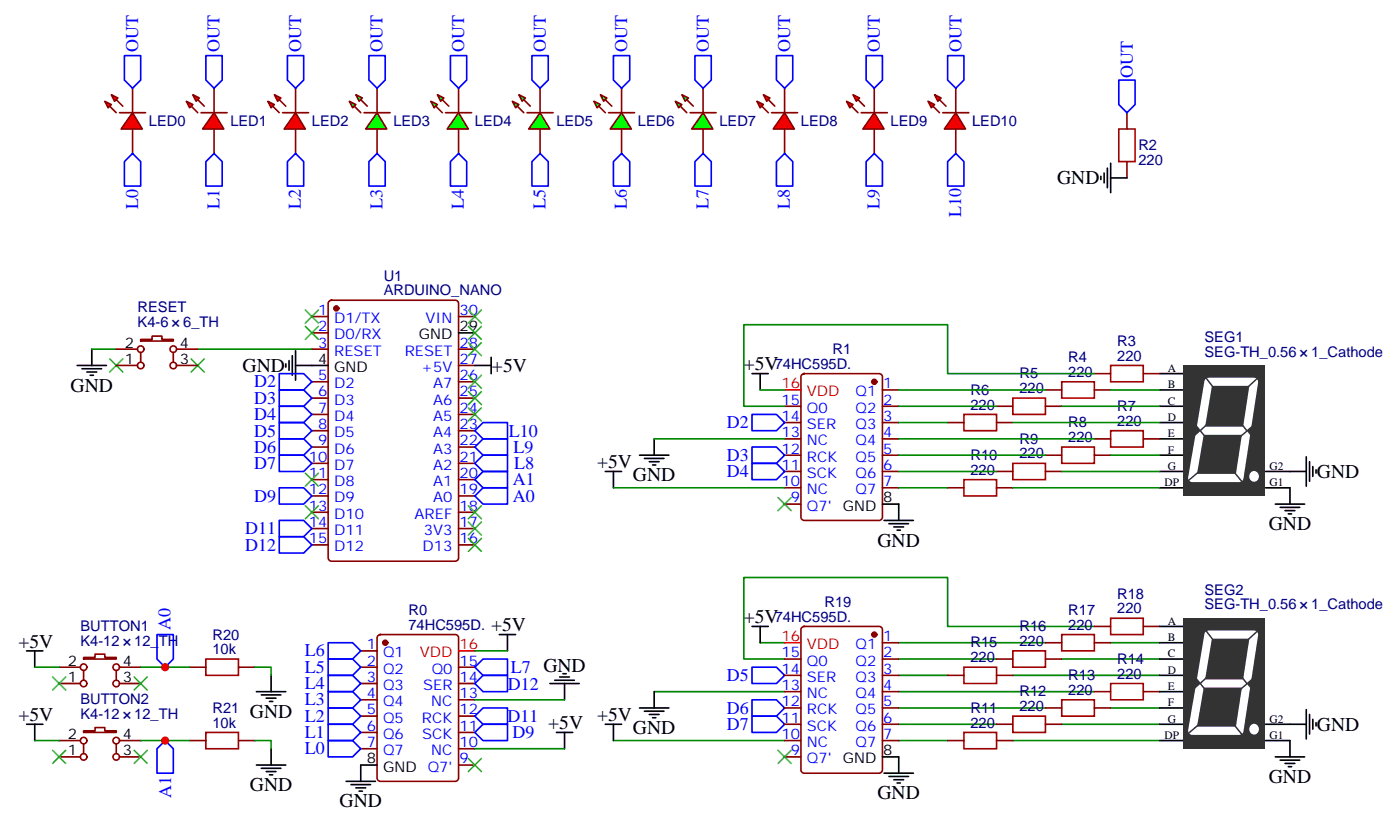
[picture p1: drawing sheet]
<svg xmlns="http://www.w3.org/2000/svg" width="303mm" height="179mm" viewBox="0 0 303 179" stroke-linecap="round" stroke-linejoin="round" font-family="sans-serif">
<g fill="none" stroke="#870000" stroke-width=".35">
<path d="M67.5 68.5h3.5M67.5 72h3.5M67.5 75.5h3.5M71.2 65.2l.5-.3h26.8a.71 .71 0 0 1 .7 .8v55a.76 .76 0 0 1-.7 .7h-26.8a.76 .76 0 0 1-.7-.7v-55zM99.2 68.5h3.6M99.2 75.5h3.6M99.2 79.1h3.6M67.5 82.6h3.5M67.5 86.1h3.5M67.5 89.6h3.5M67.5 93.2h3.5M67.5 96.7h3.5"/>
<path d="M99.2 82.6h3.6M99.2 86.1h3.6M99.2 89.6h3.6M99.2 93.2h3.6M99.2 96.7h3.6M67.5 100.2h3.5M67.5 103.8h3.5M67.5 107.3h3.5M67.5 110.8h3.5M67.5 114.3h3.5M67.5 117.9h3.5M99.2 100.2h3.6"/>
<path d="M99.2 103.8h3.6M99.2 107.3h3.6M99.2 110.8h3.6M99.2 114.3h3.6M99.2 117.9h3.6"/>
</g>
<circle cx="72.8" cy="66.7" r=".53" fill="#870000" stroke="#870000" stroke-width=".35"/>
<g fill="none" stroke="#000" stroke-width=".35">
<path d="M61.8 78.7v.7M62.5 78v2.1M63.3 76.9v4.3M64 79.1h7M64 75.9v6.3M99.2 72h3.6M102.8 79.1h3.5M106.3 77.3v3.5M250.9 80.8h5.3M250.9 84.3h5.3M250.9 87.9h5.3M250.9 91.4h5.3"/>
<path d="M250.9 94.9h5.3M250.9 98.5h5.3M250.9 102h5.3M250.9 105.5h5.3M273.9 102h5.3M273.9 105.5h5.3"/>
</g>
<path d="M256 79.1h17.7v28.2h-17.7z" fill="#333"/>
<path d="M259.8 93.2l-1.8 10.2h10.2l3.2-20.8h-9.9l-1.7 10.6h9.8" fill="none" stroke="#fff" stroke-width="1.8"/>
<path d="M260.8 81.5l9.1 11.7-13.3 11.3M272.5 81.5l-12.8 11.6 9.6 11.7" fill="none" stroke="#333" stroke-width=".32"/>
<path d="M258.7 91.7l1.2 1.4-1.7 1.5zM269.7 93.1l1.1 1.4 .4-2.7z" fill="#333"/>
<path d="M270.8 102.1a1.1 1.1 0 0 1 1.6 .9 1.1 1.1 0 0 1-1.6 1 1.24 1.24 0 0 1 0-1.9z" fill="#fff"/>
<g fill="none" stroke="#008700" stroke-width=".35">
<path d="M42.8 75.5h24.7M141.6 94.9h28.2M164.5 84.3h5.3M194.5 98.5h31.7M194.5 84.3h31.7M194.5 87.9h21.2M194.5 91.4h10.6M194.5 94.9h42.3M219.2 91.4h31.7M229.8 87.9h21.1M236.8 80.8h-31.7v-10.6h-44.1v17.7h8.8M240.3 98.5h10.6"/>
<path d="M240.3 84.3h10.6M132.8 105.5h37M194.5 102h21.2M194.5 105.5h10.6M219.2 105.5h31.7M229.8 102h21.1"/>
</g>
<g fill="none" stroke="#000" stroke-width=".35">
<path d="M16.7 79.1h6.3M17.7 79.8h4.3M19.9 75.5v3.6M18.8 80.5h2.1M19.5 81.2h.7M138.4 98.5h6.3M139.5 99.2h4.2M140.5 99.9h2.1M141.6 94.9v3.6M162.7 80.8h3.6M164.5 80.8v3.5M282.7 98.8v6.4"/>
<path d="M283.4 99.9v4.2M131 102h3.5M132.8 102v3.5M141.2 100.6h.7M191 109h3.5v3.6M191.3 112.6h6.4M192.4 113.3h4.2M193.4 114h2.1M194.1 114.7h.7M276 109h6.3M277 109.7h4.3M278.1 110.5h2.1"/>
<path d="M278.8 111.2h.7M279.2 105.5v3.5M279.2 102h3.5M284.1 100.9v2.1M284.8 101.6v.7M78.1 165.5h3.5"/>
</g>
<g fill="none" stroke="#870000" stroke-width=".35">
<path d="M169.8 87.9h3.5M169.8 91.4h3.5M169.8 94.9h3.5M169.8 98.5h3.5M173.6 81l.4-.2h16.3a.71 .71 0 0 1 .7 .7v30.4a.76 .76 0 0 1-.7 .7h-16.3a.76 .76 0 0 1-.7-.7v-30.4zM191 84.3h3.5M191 87.9h3.5M191 91.4h3.5M191 94.9h3.5M191 98.5h3.5M205.1 91.4h3.5M215.7 87.9h3.5"/>
<path d="M215.7 91.4h3.5M226.2 84.3h3.6M226.2 87.9h3.6M226.2 98.5h3.6M236.8 84.3h3.5M236.8 94.9h3.5M236.8 98.5h3.5M236.8 80.8h3.5M247.4 94.9h3.5M247.4 80.8h3.5M169.8 102h3.5M169.8 105.5h3.5"/>
<path d="M169.8 109h3.5M191 102h3.5M191 105.5h3.5M205.1 105.5h3.5M215.7 102h3.5M215.7 105.5h3.5M226.2 102h3.6M81.8 137.5l.5-.2h16.2a.71 .71 0 0 1 .7 .7v30.3a.76 .76 0 0 1-.7 .7h-16.2a.76 .76 0 0 1-.7-.7v-30.3zM78.1 140.8h3.5M78.1 144.3h3.5M78.1 147.8h3.5M78.1 151.4h3.5"/>
<path d="M78.1 154.9h3.5M78.1 158.4h3.5M99.2 144.3h3.6M99.2 147.8h3.6M99.2 151.4h3.6M99.2 154.9h3.6M99.2 158.4h3.6M78.1 162h3.5M99.2 162h3.6M99.2 165.5h3.6"/>
</g>
<g fill="#870000" stroke="#870000" stroke-width=".35">
<circle cx="189.2" cy="82.6" r=".53"/>
<circle cx="83.4" cy="139" r=".53"/>
</g>
<path d="M169.8 84.3h3.5M99.2 140.8h3.6" fill="none" stroke="#f00" stroke-width=".35"/>
<path d="M240.3 79.1h7.1v3.5h-7.1zM208.6 89.6h7.1v3.6h-7.1zM219.2 86.1h7v3.5h-7zM229.8 82.6h7v3.5h-7zM229.8 96.7h7v3.5h-7zM240.3 93.2h7.1v3.5h-7.1zM208.6 103.8h7.1v3.5h-7.1zM219.2 100.2h7v3.6h-7z" fill="none" stroke="#a10000" stroke-width=".35"/>
<path d="M60.4 80.8h5.3l1.8 1.8-1.8 1.7h-5.3zM60.4 84.3h5.3l1.8 1.8-1.8 1.8h-5.3zM60.4 87.9h5.3l1.8 1.7-1.8 1.8h-5.3zM162.7 89.6h5.3l1.8 1.8-1.8 1.8h-5.3zM162.7 96.7h5.3l1.8 1.8-1.8 1.7h-5.3zM162.7 100.2h5.3l1.8 1.8-1.8 1.8h-5.3z" fill="none" stroke="#00f" stroke-width=".35"/>
<g fill="#f00" stroke="#870000" stroke-width=".35">
<path d="M28.7 24.4l2.1 3.5h-4.6z"/>
<path d="M25.9 24.4h5.6z"/>
</g>
<g fill="#870000" stroke="#870000" stroke-width=".35">
<path d="M23.7 23l1.5 1.4z"/>
<path d="M25.2 21.6l1.4 1.4z"/>
</g>
<g fill="#f00" stroke="#870000" stroke-width=".35">
<path d="M22.7 21.9l1.4 .7-.7 .7z"/>
<path d="M24.1 20.5l1.4 .7-.7 .7z"/>
</g>
<path d="M28.7 19.1v5.3M28.7 27.9v5.3" fill="none" stroke="#870000" stroke-width=".35"/>
<g fill="#f00" stroke="#870000" stroke-width=".35">
<path d="M46.3 24.4l2.1 3.5h-4.5z"/>
<path d="M43.5 24.4h5.6z"/>
</g>
<g fill="#870000" stroke="#870000" stroke-width=".35">
<path d="M41.4 23l1.4 1.4z"/>
<path d="M42.8 21.6l1.4 1.4z"/>
</g>
<g fill="#f00" stroke="#870000" stroke-width=".35">
<path d="M40.3 21.9l1.4 .7-.7 .7z"/>
<path d="M41.7 20.5l1.4 .7-.7 .7z"/>
</g>
<path d="M46.3 19.1v5.3M46.3 27.9v5.3" fill="none" stroke="#870000" stroke-width=".35"/>
<g fill="#f00" stroke="#870000" stroke-width=".35">
<path d="M64 24.4l2.1 3.5h-4.6z"/>
<path d="M61.1 24.4h5.7z"/>
</g>
<g fill="#870000" stroke="#870000" stroke-width=".35">
<path d="M59 23l1.4 1.4z"/>
<path d="M60.4 21.6l1.4 1.4z"/>
</g>
<g fill="#f00" stroke="#870000" stroke-width=".35">
<path d="M58 21.9l1.4 .7-.7 .7z"/>
<path d="M59.4 20.5l1.4 .7-.7 .7z"/>
</g>
<path d="M64 19.1v5.3M81.6 19.1v5.3M64 27.9v5.3M81.6 27.9v5.3" fill="none" stroke="#870000" stroke-width=".35"/>
<g fill="#0f0" stroke="#870000" stroke-width=".35">
<path d="M77 20.5l1.4 .7-.7 .7z"/>
<path d="M75.6 21.9l1.4 .7-.7 .7z"/>
</g>
<g fill="#870000" stroke="#870000" stroke-width=".35">
<path d="M78.1 21.6l1.4 1.4z"/>
<path d="M76.7 23l1.4 1.4z"/>
</g>
<path d="M78.8 24.4h5.6z" fill="#f00" stroke="#870000" stroke-width=".35"/>
<path d="M81.6 24.4l2.1 3.5h-4.6z" fill="#0f0" stroke="#870000" stroke-width=".35"/>
<path d="M99.2 19.1v5.3M99.2 27.9v5.3" fill="none" stroke="#870000" stroke-width=".35"/>
<g fill="#0f0" stroke="#870000" stroke-width=".35">
<path d="M94.7 20.5l1.4 .7-.7 .7z"/>
<path d="M93.2 21.9l1.5 .7-.8 .7z"/>
</g>
<g fill="#870000" stroke="#870000" stroke-width=".35">
<path d="M95.7 21.6l1.4 1.4z"/>
<path d="M94.3 23l1.4 1.4z"/>
</g>
<path d="M96.4 24.4h5.7z" fill="#f00" stroke="#870000" stroke-width=".35"/>
<path d="M99.2 24.4l2.2 3.5h-4.6z" fill="#0f0" stroke="#870000" stroke-width=".35"/>
<path d="M116.9 19.1v5.3M116.9 27.9v5.3" fill="none" stroke="#870000" stroke-width=".35"/>
<g fill="#0f0" stroke="#870000" stroke-width=".35">
<path d="M112.3 20.5l1.4 .7-.7 .7z"/>
<path d="M110.9 21.9l1.4 .7-.7 .7z"/>
</g>
<g fill="#870000" stroke="#870000" stroke-width=".35">
<path d="M113.3 21.6l1.5 1.4z"/>
<path d="M111.9 23l1.4 1.4z"/>
</g>
<path d="M114.1 24.4h5.6z" fill="#f00" stroke="#870000" stroke-width=".35"/>
<path d="M116.9 24.4l2.1 3.5h-4.6z" fill="#0f0" stroke="#870000" stroke-width=".35"/>
<path d="M134.5 19.1v5.3M134.5 27.9v5.3" fill="none" stroke="#870000" stroke-width=".35"/>
<g fill="#0f0" stroke="#870000" stroke-width=".35">
<path d="M129.9 20.5l1.4 .7-.7 .7z"/>
<path d="M128.5 21.9l1.4 .7-.7 .7z"/>
</g>
<g fill="#870000" stroke="#870000" stroke-width=".35">
<path d="M131 21.6l1.4 1.4z"/>
<path d="M129.6 23l1.4 1.4z"/>
</g>
<path d="M131.7 24.4h5.6z" fill="#f00" stroke="#870000" stroke-width=".35"/>
<path d="M134.5 24.4l2.1 3.5h-4.6z" fill="#0f0" stroke="#870000" stroke-width=".35"/>
<path d="M152.2 19.1v5.3M152.2 27.9v5.3" fill="none" stroke="#870000" stroke-width=".35"/>
<g fill="#0f0" stroke="#870000" stroke-width=".35">
<path d="M147.6 20.5l1.4 .7-.7 .7z"/>
<path d="M146.2 21.9l1.4 .7-.7 .7z"/>
</g>
<g fill="#870000" stroke="#870000" stroke-width=".35">
<path d="M148.6 21.6l1.4 1.4z"/>
<path d="M147.2 23l1.4 1.4z"/>
</g>
<path d="M149.3 24.4h5.7z" fill="#f00" stroke="#870000" stroke-width=".35"/>
<path d="M152.2 24.4l2.1 3.5h-4.6z" fill="#0f0" stroke="#870000" stroke-width=".35"/>
<g fill="#f00" stroke="#870000" stroke-width=".35">
<path d="M169.8 24.4l2.1 3.5h-4.6z"/>
<path d="M167 24.4h5.6z"/>
</g>
<g fill="#870000" stroke="#870000" stroke-width=".35">
<path d="M164.9 23l1.4 1.4z"/>
<path d="M166.3 21.6l1.4 1.4z"/>
</g>
<g fill="#f00" stroke="#870000" stroke-width=".35">
<path d="M163.8 21.9l1.4 .7-.7 .7z"/>
<path d="M165.2 20.5l1.4 .7-.7 .7z"/>
</g>
<path d="M169.8 19.1v5.3M169.8 27.9v5.3" fill="none" stroke="#870000" stroke-width=".35"/>
<g fill="#f00" stroke="#870000" stroke-width=".35">
<path d="M189.2 24.4l2.1 3.5h-4.6z"/>
<path d="M186.4 24.4h5.6z"/>
</g>
<g fill="#870000" stroke="#870000" stroke-width=".35">
<path d="M184.3 23l1.4 1.4z"/>
<path d="M185.7 21.6l1.4 1.4z"/>
</g>
<g fill="#f00" stroke="#870000" stroke-width=".35">
<path d="M183.2 21.9l1.4 .7-.7 .7z"/>
<path d="M184.6 20.5l1.4 .7-.7 .7z"/>
</g>
<path d="M189.2 19.1v5.3M189.2 27.9v5.3" fill="none" stroke="#870000" stroke-width=".35"/>
<g fill="#f00" stroke="#870000" stroke-width=".35">
<path d="M206.8 24.4l2.2 3.5h-4.6z"/>
<path d="M204 24.4h5.7z"/>
</g>
<g fill="#870000" stroke="#870000" stroke-width=".35">
<path d="M201.9 23l1.4 1.4z"/>
<path d="M203.3 21.6l1.4 1.4z"/>
</g>
<g fill="#f00" stroke="#870000" stroke-width=".35">
<path d="M200.8 21.9l1.4 .7-.7 .7z"/>
<path d="M202.2 20.5l1.5 .7-.7 .7z"/>
</g>
<g fill="none" stroke="#870000" stroke-width=".35">
<path d="M206.8 19.1v5.3M206.8 27.9v5.3M243.9 24.4v3.5M243.9 35v3.5M173.6 135.7l.4-.2h16.3a.71 .71 0 0 1 .7 .7v30.3a.76 .76 0 0 1-.7 .8h-16.3a.76 .76 0 0 1-.7-.8v-30.3zM191 139h3.5M226.2 139h3.6M236.8 139h3.5M236.8 135.5h3.5M247.4 135.5h3.5M169.8 156.7h3.5M169.8 153.1h3.5"/>
<path d="M169.8 149.6h3.5M169.8 146.1h3.5M169.8 142.6h3.5M191 156.7h3.5M191 153.1h3.5M191 149.6h3.5M191 146.1h3.5M191 142.6h3.5M205.1 146.1h3.5M215.7 156.7h3.5M215.7 146.1h3.5M215.7 142.6h3.5"/>
<path d="M226.2 156.7h3.6M226.2 153.1h3.6M226.2 142.6h3.6M236.8 153.1h3.5M236.8 149.6h3.5M247.4 149.6h3.5M169.8 160.2h3.5M169.8 163.7h3.5M191 160.2h3.5M205.1 160.2h3.5M215.7 160.2h3.5"/>
</g>
<path d="M242.1 27.9h3.5v7.1h-3.5zM229.8 137.3h7v3.5h-7zM240.3 133.7h7.1v3.6h-7.1zM208.6 158.4h7.1v3.6h-7.1zM208.6 144.3h7.1v3.5h-7.1zM219.2 154.9h7v3.5h-7zM219.2 140.8h7v3.5h-7zM229.8 151.4h7v3.5h-7zM240.3 147.8h7.1v3.6h-7.1z" fill="none" stroke="#a10000" stroke-width=".35"/>
<g fill="none" stroke="#00f" stroke-width=".35">
<path d="M26.9 12h3.5v5.3l-1.7 1.8-1.8-1.8zM44.6 12h3.5v5.3l-1.8 1.8-1.7-1.8zM62.2 12h3.5v5.3l-1.7 1.8-1.8-1.8zM79.8 12h3.6v5.3l-1.8 1.8-1.8-1.8zM97.5 12h3.5v5.3l-1.8 1.8-1.7-1.8zM115.1 12h3.5v5.3l-1.7 1.8-1.8-1.8zM132.8 12h3.5v5.3l-1.8 1.8-1.7-1.8zM150.4 12h3.5v5.3l-1.7 1.8-1.8-1.8zM168 12h3.6v5.3l-1.8 1.8-1.8-1.8zM187.4 12h3.6v5.3l-1.8 1.8-1.8-1.8zM205.1 12h3.5v5.3l-1.8 1.8-1.7-1.8zM242.1 17.3h3.5v5.3l-1.7 1.8-1.8-1.8z"/>
<path d="M28.7 33.2l1.7 1.8v5.3h-3.5v-5.3zM46.3 33.2l1.8 1.8v5.3h-3.5v-5.3zM64 33.2l1.7 1.8v5.3h-3.5v-5.3zM79.8 35l1.8-1.8 1.8 1.8v5.3h-3.6zM99.2 33.2l1.8 1.8v5.3h-3.5v-5.3zM116.9 33.2l1.7 1.8v5.3h-3.5v-5.3zM134.5 33.2l1.8 1.8v5.3h-3.5v-5.3zM152.2 33.2l1.7 1.8v5.3h-3.5v-5.3zM169.8 33.2l1.8 1.8v5.3h-3.6v-5.3zM189.2 33.2l1.8 1.8v5.3h-3.6v-5.3zM205.1 35l1.7-1.8 1.8 1.8v5.3h-3.5zM104.5 98.5h5.3v3.5h-5.3l-1.7-1.8z"/>
<path d="M104.5 94.9h5.3v3.6h-5.3l-1.7-1.8zM104.5 91.4h5.3v3.5h-5.3l-1.7-1.7zM71 139h5.3l1.8 1.8-1.8 1.8h-5.3zM71 156.7h5.3l1.8 1.7-1.8 1.8h-5.3zM71 153.1h5.3l1.8 1.8-1.8 1.8h-5.3zM71 149.6h5.3l1.8 1.8-1.8 1.7h-5.3zM71 146.1h5.3l1.8 1.7-1.8 1.8h-5.3zM71 142.6h5.3l1.8 1.7-1.8 1.8h-5.3zM104.5 142.6h5.3v3.5h-5.3l-1.7-1.8zM162.7 154.9h5.3l1.8 1.8-1.8 1.7h-5.3zM162.7 151.4h5.3l1.8 1.7-1.8 1.8h-5.3zM162.7 144.3h5.3l1.8 1.8-1.8 1.7h-5.3z"/>
<path d="M71 160.2h5.3l1.8 1.8-1.8 1.7h-5.3z"/>
</g>
<g fill="none" stroke="#000" stroke-width=".35">
<path d="M238.2 38.1v.7M238.9 37.4v2.1M239.6 36.4v4.2M240.3 38.5h3.6M240.3 35.3v6.4M108.1 137.3h3.5M109.8 137.3v3.5M162.7 135.5h3.6M164.5 135.5v3.5M250.9 135.5h5.3M250.9 139h5.3M131 156.7h3.5"/>
<path d="M132.8 156.7v3.5M138.4 153.1h6.3M139.5 153.8h4.2M140.5 154.6h2.1M141.2 155.3h.7M141.6 149.6v3.5M250.9 156.7h5.3M250.9 153.1h5.3M250.9 142.6h5.3M250.9 146.1h5.3M250.9 149.6h5.3M273.9 156.7h8.8"/>
<path d="M282.7 153.5v6.3M283.4 154.6v4.2M284.1 155.6v2.1M284.8 156.3v.7M74.9 169h6.3M76 169.7h4.2M77 170.4h2.1M77.7 171.1h.7M78.1 165.5v3.5M191 163.7h3.5v3.6M191.3 167.3h6.4M192.4 168h4.2"/>
<path d="M193.4 168.7h2.1M194.1 169.4h.7M250.9 160.2h5.3M273.9 160.2h5.3v3.5M276 163.7h6.3M277 164.4h4.3M278.1 165.1h2.1M278.8 165.8h.7"/>
</g>
<g fill="none" stroke="#008700" stroke-width=".35">
<path d="M164.5 139h5.3M194.5 139h31.7M236.8 135.5h-31.7v-10.6h-44.1v17.7h8.8M240.3 139h10.6M102.8 140.8h7M141.6 149.6h28.2M194.5 149.6h42.3M194.5 142.6h21.2M194.5 146.1h10.6M194.5 153.1h31.7M194.5 156.7h21.2M219.2 146.1h31.7"/>
<path d="M229.8 142.6h21.1M229.8 156.7h21.1M240.3 153.1h10.6M132.8 160.2h37M194.5 160.2h10.6M219.2 160.2h31.7"/>
</g>
<circle cx="189.2" cy="137.3" r=".53" fill="#870000" stroke="#870000" stroke-width=".35"/>
<path d="M169.8 139h3.5" fill="none" stroke="#f00" stroke-width=".35"/>
<path d="M256 133.8h17.7v28.2h-17.7z" fill="#333"/>
<path d="M259.8 147.8l-1.8 10.3h10.2l3.2-20.8h-9.9l-1.7 10.5h9.8" fill="none" stroke="#fff" stroke-width="1.8"/>
<path d="M260.8 136.2l9.1 11.7-13.3 11.2M272.5 136.2l-12.8 11.6 9.6 11.7" fill="none" stroke="#333" stroke-width=".32"/>
<path d="M258.7 146.3l1.2 1.5-1.7 1.5zM269.7 147.8l1.1 1.4 .4-2.7z" fill="#333"/>
<path d="M270.8 156.8a1.1 1.1 0 0 1 1.6 .9 1.1 1.1 0 0 1-1.6 1 1.24 1.24 0 0 1 0-1.9z" fill="#fff"/>
<g fill="none" stroke="#00f" stroke-width=".35">
<path d="M60.4 91.4h5.3l1.8 1.8-1.8 1.7h-5.3zM60.4 94.9h5.3l1.8 1.8-1.8 1.8h-5.3zM60.4 98.5h5.3l1.8 1.7-1.8 1.8h-5.3zM60.4 105.5h5.3l1.8 1.8-1.8 1.7h-5.3zM60.4 112.6h5.3l1.8 1.7-1.8 1.8h-5.3zM60.4 116.1h5.3l1.8 1.8-1.8 1.7h-5.3zM104.5 102h5.3v3.5h-5.3l-1.7-1.7zM104.5 105.5h5.3v3.5h-5.3l-1.7-1.7zM34 137.3h3.5v5.3l-1.8 1.7-1.7-1.7zM104.5 156.7h5.3v3.5h-5.3l-1.7-1.8zM104.5 153.1h5.3v3.6h-5.3l-1.7-1.8zM104.5 146.1h5.3v3.5h-5.3l-1.7-1.8z"/>
<path d="M35.7 160.2l1.8 1.8v5.3h-3.5v-5.3z"/>
</g>
<g fill="none" stroke="#000" stroke-width=".35">
<path d="M5.8 140.8h3.5M5.8 156.7h3.5M7.5 140.8v3.5M7.5 156.7v3.5M55.5 149.6h6.3M56.6 150.3h4.2M57.6 151h2.1M58.3 151.7h.7M58.7 146.1v3.5M119 147.8h6.3M120.1 147.1h4.2M120.4 158.4h3.5"/>
<path d="M121.1 146.4h2.1M121.8 145.7h.7M122.2 147.8v3.6M122.2 158.4v3.6M55.5 165.5h6.3M56.6 166.2h4.2M57.6 166.9h2.1M58.3 167.6h.7M58.7 162v3.5"/>
</g>
<path d="M19.9 75.5h5.3M7.5 144.3h5.3M30.4 144.3h10.6M55.1 144.3h3.6v1.8M102.8 151.4h19.4M7.5 160.2h5.3M30.4 160.2h10.6M55.1 160.2h3.6v1.8M102.8 162h19.4" fill="none" stroke="#008700" stroke-width=".35"/>
<g fill="none" stroke="#870000" stroke-width=".35">
<path d="M25.2 79.1h4.5M25.2 75.5h4.5M30.4 73.4h2.5v-.7h2.1v.7h2.5v.4h-7.1zM30.4 76.2v2.2M37.5 76.2v2.2M38.2 79.1h4.6M38.2 75.5h4.6M12.8 147.8h4.6M12.8 144.3h4.6M18.1 142.2h2.5v-.7h2.1v.7h2.5v.4h-7.1zM18.1 158.1h2.5v-.7h2.1v.7h2.5v.3h-7.1zM18.1 145v2.1"/>
<path d="M25.2 145v2.1M25.9 147.8h4.5M25.9 144.3h4.5M41 144.3h3.6M51.6 144.3h3.5M12.8 163.7h4.6M12.8 160.2h4.6M18.1 160.9v2.1M25.2 160.9v2.1M25.9 163.7h4.5M25.9 160.2h4.5M41 160.2h3.6"/>
<path d="M51.6 160.2h3.5"/>
<circle cx="30.4" cy="79.1" r=".71"/>
<circle cx="30.4" cy="75.5" r=".71"/>
<circle cx="37.5" cy="75.5" r=".71"/>
<circle cx="37.5" cy="79.1" r=".71"/>
<circle cx="18.1" cy="147.8" r=".71"/>
<circle cx="18.1" cy="144.3" r=".71"/>
<circle cx="25.2" cy="147.8" r=".71"/>
<circle cx="25.2" cy="144.3" r=".71"/>
<circle cx="18.1" cy="160.2" r=".71"/>
<circle cx="18.1" cy="163.7" r=".71"/>
<circle cx="25.2" cy="160.2" r=".71"/>
<circle cx="25.2" cy="163.7" r=".71"/>
</g>
<path d="M44.6 142.6h7v3.5h-7zM44.6 158.4h7v3.6h-7z" fill="none" stroke="#a10000" stroke-width=".35"/>
<g fill="none" stroke="#3c3" stroke-width=".35">
<path d="M23.7 77.6l2.9 2.9M26.6 77.6l-2.9 2.9M41.4 77.6l2.8 2.9M44.2 77.6l-2.8 2.9M66.1 67.1l2.8 2.8M66.1 70.6l2.8 2.8M68.9 67.1l-2.8 2.8M68.9 70.6l-2.8 2.8M101.4 67.1l2.8 2.8M101.4 74.1l2.8 2.8M101.4 70.6l2.8 2.8M104.2 67.1l-2.8 2.8"/>
<path d="M104.2 74.1l-2.8 2.8M104.2 70.6l-2.8 2.8M101.4 81.2l2.8 2.8M101.4 84.7l2.8 2.8M101.4 88.2l2.8 2.9M104.2 81.2l-2.8 2.8M104.2 84.7l-2.8 2.8M104.2 88.2l-2.8 2.9M66.1 109.4l2.8 2.8M66.1 102.3l2.8 2.9M68.9 102.3l-2.8 2.9M68.9 109.4l-2.8 2.8"/>
<path d="M101.4 109.4l2.8 2.8M101.4 112.9l2.8 2.8M101.4 116.5l2.8 2.8M104.2 109.4l-2.8 2.8M104.2 112.9l-2.8 2.8M104.2 116.5l-2.8 2.8M168.4 107.6l2.8 2.9M171.2 107.6l-2.8 2.9M11.4 146.4l2.8 2.9M14.2 146.4l-2.8 2.9M29 146.4l2.9 2.9M31.9 146.4l-2.9 2.9"/>
<path d="M11.4 162.3l2.8 2.8M14.2 162.3l-2.8 2.8M29 162.3l2.9 2.8M31.9 162.3l-2.9 2.8M101.4 164.1l2.8 2.8M104.2 164.1l-2.8 2.8M168.4 162.3l2.8 2.8M171.2 162.3l-2.8 2.8"/>
</g>
<g fill="#c00">
<circle cx="35.7" cy="160.2" r=".88"/>
<circle cx="35.7" cy="144.3" r=".88"/>
</g>
<g font-size="4.2">
<text x="228.8" y="39.9">GND</text>
<text x="52.5" y="80.5">GND</text>
<text x="106.5" y="80.5">+5V</text>
<text x="161" y="80.1">+5V</text>
<text x="15.3" y="84.7">GND</text>
<text x="129.2" y="101.3">+5V</text>
<text x="137" y="104.1">GND</text>
<text x="285" y="103.4">GND</text>
<text x="189.9" y="118.2">GND</text>
<text x="274.6" y="114.7">GND</text>
<text x="106.3" y="136.6">+5V</text>
<text x="161" y="134.8">+5V</text>
<text x="4" y="140.1">+5V</text>
<text x="4" y="156">+5V</text>
<text x="54.1" y="155.3">GND</text>
<text x="129.2" y="156">+5V</text>
<text x="118.6" y="157.7">+5V</text>
<text x="137" y="158.8">GND</text>
<text x="285" y="158.1">GND</text>
<text x="54.1" y="171.1">GND</text>
<text x="189.9" y="172.9">GND</text>
<text x="274.6" y="169.4">GND</text>
<text x="73.5" y="174.7">GND</text>
</g>
<g font-size="3.9" fill="#00f">
<text x="29.9" y="11.3" transform="rotate(-90 29.9 11.3)">OUT</text>
<text x="47.5" y="11.3" transform="rotate(-90 47.5 11.3)">OUT</text>
<text x="65.2" y="11.3" transform="rotate(-90 65.2 11.3)">OUT</text>
<text x="82.8" y="11.3" transform="rotate(-90 82.8 11.3)">OUT</text>
<text x="100.4" y="11.3" transform="rotate(-90 100.4 11.3)">OUT</text>
<text x="118.1" y="11.3" transform="rotate(-90 118.1 11.3)">OUT</text>
<text x="135.7" y="11.3" transform="rotate(-90 135.7 11.3)">OUT</text>
<text x="153.4" y="11.3" transform="rotate(-90 153.4 11.3)">OUT</text>
<text x="171" y="11.3" transform="rotate(-90 171 11.3)">OUT</text>
<text x="190.4" y="11.3" transform="rotate(-90 190.4 11.3)">OUT</text>
<text x="208" y="11.3" transform="rotate(-90 208 11.3)">OUT</text>
<text x="245.1" y="16.8" transform="rotate(-90 245.1 16.8)">OUT</text>
<text x="29.9" y="45.1" transform="rotate(-90 29.9 45.1)">L0</text>
<text x="47.5" y="45.1" transform="rotate(-90 47.5 45.1)">L1</text>
<text x="65.1" y="45.1" transform="rotate(-90 65.1 45.1)">L2</text>
<text x="82.8" y="45.1" transform="rotate(-90 82.8 45.1)">L3</text>
<text x="100.4" y="45.1" transform="rotate(-90 100.4 45.1)">L4</text>
<text x="118" y="45.1" transform="rotate(-90 118 45.1)">L5</text>
<text x="135.7" y="45.1" transform="rotate(-90 135.7 45.1)">L6</text>
<text x="153.3" y="45.1" transform="rotate(-90 153.3 45.1)">L7</text>
<text x="171" y="45.1" transform="rotate(-90 171 45.1)">L8</text>
<text x="190.4" y="45.1" transform="rotate(-90 190.4 45.1)">L9</text>
<text x="208" y="47" transform="rotate(-90 208 47)">L10</text>
<text x="55" y="83.8">D2</text>
<text x="55" y="87.3">D3</text>
<text x="55" y="90.9">D4</text>
<text x="55" y="94.4">D5</text>
<text x="110.1" y="94.4">L10</text>
<text x="157.3" y="92.7">D2</text>
<text x="55" y="98">D6</text>
<text x="55" y="101.5">D7</text>
<text x="111.1" y="98">L9</text>
<text x="111.3" y="101.5">L8</text>
<text x="157.3" y="99.7">D3</text>
<text x="111" y="105">A1</text>
<text x="157.3" y="103.2">D4</text>
<text x="55" y="108.5">D9</text>
<text x="111" y="108.5">A0</text>
<text x="53.1" y="115.6">D11</text>
<text x="53.1" y="119.1">D12</text>
<text x="36.9" y="136.4" transform="rotate(-90 36.9 136.4)">A0</text>
<text x="66" y="142">L6</text>
<text x="66" y="149">L4</text>
<text x="66" y="145.5">L5</text>
<text x="109.9" y="149.2">D12</text>
<text x="110.5" y="145.5">L7 GND</text>
<text x="157.3" y="147.3">D5</text>
<text x="66" y="152.5">L3</text>
<text x="157.3" y="154.4">D6</text>
<text x="66" y="159.6">L1</text>
<text x="66" y="156.2">L2</text>
<text x="109.8" y="156.2">D11</text>
<text x="110.9" y="159.7">D9</text>
<text x="157.3" y="157.9">D7</text>
<text x="66" y="163.2">L0</text>
<text x="37" y="172.6" transform="rotate(-90 37 172.6)">A1</text>
</g>
<g font-size="3.2" fill="#000080">
<text x="32.2" y="27.2">LED0</text>
<text x="49.9" y="27.2">LED1</text>
<text x="67.5" y="27.2">LED2</text>
<text x="85.1" y="27.2">LED3</text>
<text x="102.8" y="27.2">LED4</text>
<text x="120.4" y="27.2">LED5</text>
<text x="138" y="27.2">LED6</text>
<text x="155.7" y="27.2">LED7</text>
<text x="173.3" y="27.2">LED8</text>
<text x="192.7" y="27.2">LED9</text>
<text x="210.4" y="27.2">LED10</text>
<text x="246.3" y="35.7">220</text>
<text x="246.3" y="32.5">R2</text>
<text x="83" y="63.9">ARDUINO_NANO</text>
<text x="83" y="60.7">U1</text>
<text x="29.8" y="70.8">K4-6</text>
<text x="29.8" y="67.6">RESET</text>
<text x="39.6" y="70.8">6_TH</text>
<text x="180.2" y="76.5">R1</text>
<text x="241.8" y="78">220</text>
<text x="241.8" y="74.8">R3</text>
<text x="260.7" y="77.1">SEG-TH_0.56</text>
<text x="260.7" y="73.9">SEG1</text>
<text x="283.8" y="77.1">1_Cathode</text>
<text x="167.7" y="79.8">74HC595D.</text>
<text x="220.6" y="81.8">R5</text>
<text x="231.2" y="81.5">220</text>
<text x="231.2" y="78.3">R4</text>
<text x="210" y="88.6">220</text>
<text x="210" y="85.4">R6</text>
<text x="220.6" y="85.1">220</text>
<text x="241.8" y="88.9">R7</text>
<text x="220.6" y="96">R9</text>
<text x="231.2" y="95.6">220</text>
<text x="231.2" y="92.4">R8</text>
<text x="241.8" y="92.1">220</text>
<text x="210" y="99.5">R10</text>
<text x="220.6" y="99.2">220</text>
<text x="210" y="102.7">220</text>
<text x="178.4" y="131.2">R19</text>
<text x="241.8" y="129.5">R18</text>
<text x="260.7" y="131.8">SEG-TH_0.56</text>
<text x="260.7" y="128.6">SEG2</text>
<text x="283.8" y="131.8">1_Cathode</text>
<text x="17.4" y="136.4">BUTTON1</text>
<text x="88.4" y="136.2">74HC595D.</text>
<text x="88.4" y="133">R0</text>
<text x="167.7" y="134.4">74HC595D.</text>
<text x="220.6" y="136.5">R16</text>
<text x="231.2" y="136.2">220</text>
<text x="231.2" y="133">R17</text>
<text x="241.8" y="132.7">220</text>
<text x="17.4" y="139.6">K4-12</text>
<text x="29.1" y="139.6">12_TH</text>
<text x="46" y="141.5">10k</text>
<text x="46" y="138.4">R20</text>
<text x="210" y="143.3">220</text>
<text x="210" y="140.1">R15</text>
<text x="220.6" y="139.7">220</text>
<text x="241.8" y="143.6">R14</text>
<text x="231.2" y="147.1">R13</text>
<text x="241.8" y="146.8">220</text>
<text x="17.4" y="155.5">K4-12</text>
<text x="17.4" y="152.3">BUTTON2</text>
<text x="29.1" y="155.5">12_TH</text>
<text x="46" y="154.3">R21</text>
<text x="210" y="154.2">R11</text>
<text x="220.6" y="153.8">220</text>
<text x="220.6" y="150.6">R12</text>
<text x="231.2" y="150.3">220</text>
<text x="46" y="157.4">10k</text>
<text x="210" y="157.4">220</text>
</g>
<g font-size="3.2" fill="#00f">
<text x="68.8" y="68.1">1</text>
<text x="68.8" y="71.6">2</text>
<text x="72.3" y="69.9">D1/TX</text>
<text x="92.1" y="69.9">VIN</text>
<text x="99.4" y="68.1">30</text>
<text x="68.8" y="75.2">3</text>
<text x="72.3" y="73.4">D0/RX</text>
<text x="72.3" y="76.9">RESET</text>
<text x="87.6" y="76.9">RESET</text>
<text x="99.4" y="75.2">28</text>
<text x="68.8" y="82.2">5</text>
<text x="72.3" y="84">D2</text>
<text x="91.2" y="80.5">+5V</text>
<text x="93.7" y="84">A7</text>
<text x="99.4" y="82.2">26</text>
<text x="99.4" y="78.7">27</text>
<text x="191.1" y="84">1</text>
<text x="68.8" y="85.8">6</text>
<text x="68.8" y="89.3">7</text>
<text x="72.3" y="87.5">D3</text>
<text x="93.7" y="87.5">A6</text>
<text x="99.4" y="89.3">24</text>
<text x="99.4" y="85.8">25</text>
<text x="169.1" y="87.5">15</text>
<text x="174.6" y="89.3">Q0</text>
<text x="185.1" y="85.8">Q1</text>
<text x="185.1" y="89.3">Q2</text>
<text x="191.1" y="87.5">2</text>
<text x="68.8" y="92.8">8</text>
<text x="72.3" y="91.1">D4</text>
<text x="72.3" y="94.6">D5</text>
<text x="93.7" y="94.6">A4</text>
<text x="93.7" y="91.1">A5</text>
<text x="99.4" y="92.8">23</text>
<text x="169.1" y="94.6">13</text>
<text x="169.1" y="91.1">14</text>
<text x="174.6" y="92.8">SER</text>
<text x="185.1" y="92.8">Q3</text>
<text x="191.1" y="91.1">3</text>
<text x="191.1" y="94.6">4</text>
<text x="66.8" y="99.9">10</text>
<text x="68.8" y="96.3">9</text>
<text x="72.3" y="98.1">D6</text>
<text x="72.3" y="101.6">D7</text>
<text x="93.7" y="101.6">A2</text>
<text x="93.7" y="98.1">A3</text>
<text x="99.4" y="99.9">21</text>
<text x="99.4" y="96.3">22</text>
<text x="169.1" y="101.6">11</text>
<text x="169.1" y="98.1">12</text>
<text x="174.6" y="99.9">RCK</text>
<text x="174.6" y="96.3">NC</text>
<text x="185.1" y="96.3">Q4</text>
<text x="185.1" y="99.9">Q5</text>
<text x="191.1" y="98.1">5</text>
<text x="191.1" y="101.6">6</text>
<text x="66.8" y="103.4">11</text>
<text x="66.8" y="106.9">12</text>
<text x="72.3" y="105.2">D8</text>
<text x="93.7" y="105.2">A1</text>
<text x="99.4" y="106.9">19</text>
<text x="99.4" y="103.4">20</text>
<text x="169.1" y="105.2">10</text>
<text x="174.6" y="106.9">NC</text>
<text x="174.6" y="103.4">SCK</text>
<text x="185.1" y="103.4">Q6</text>
<text x="185.1" y="106.9">Q7</text>
<text x="191.1" y="105.2">7</text>
<text x="66.8" y="110.5">13</text>
<text x="66.8" y="114">14</text>
<text x="72.3" y="108.7">D9</text>
<text x="72.3" y="112.2">D10</text>
<text x="89.7" y="112.2">AREF</text>
<text x="93.7" y="108.7">A0</text>
<text x="99.4" y="114">17</text>
<text x="99.4" y="110.5">18</text>
<text x="171.1" y="108.7">9</text>
<text x="174.6" y="110.5">Q7'</text>
<text x="66.8" y="117.5">15</text>
<text x="72.3" y="115.7">D11</text>
<text x="72.3" y="119.3">D12</text>
<text x="91.5" y="119.3">D13</text>
<text x="91.7" y="115.7">3V3</text>
<text x="99.4" y="117.5">16</text>
<text x="79.4" y="140.4">1</text>
<text x="79.4" y="144">2</text>
<text x="82.9" y="142.2">Q1</text>
<text x="99.4" y="144">15</text>
<text x="169.1" y="142.2">15</text>
<text x="174.6" y="144">Q0</text>
<text x="185.1" y="140.4">Q1</text>
<text x="185.1" y="144">Q2</text>
<text x="191.1" y="138.7">1</text>
<text x="191.1" y="142.2">2</text>
<text x="79.4" y="147.5">3</text>
<text x="82.9" y="145.7">Q2</text>
<text x="82.9" y="149.3">Q3</text>
<text x="91.5" y="149.3">SER</text>
<text x="93.4" y="145.7">Q0</text>
<text x="99.4" y="147.5">14</text>
<text x="169.1" y="149.3">13</text>
<text x="169.1" y="145.7">14</text>
<text x="174.6" y="147.5">SER</text>
<text x="185.1" y="147.5">Q3</text>
<text x="191.1" y="145.7">3</text>
<text x="191.1" y="149.3">4</text>
<text x="79.4" y="151">4</text>
<text x="79.4" y="154.6">5</text>
<text x="82.9" y="152.8">Q4</text>
<text x="93.3" y="152.8">NC</text>
<text x="99.4" y="154.6">12</text>
<text x="99.4" y="151">13</text>
<text x="169.1" y="152.8">12</text>
<text x="174.6" y="154.6">RCK</text>
<text x="174.6" y="151">NC</text>
<text x="185.1" y="151">Q4</text>
<text x="185.1" y="154.6">Q5</text>
<text x="191.1" y="152.8">5</text>
<text x="79.4" y="158.1">6</text>
<text x="79.4" y="161.6">7</text>
<text x="82.9" y="156.3">Q5</text>
<text x="82.9" y="159.8">Q6</text>
<text x="91.3" y="156.3">RCK</text>
<text x="91.3" y="159.8">SCK</text>
<text x="99.4" y="161.6">10</text>
<text x="99.4" y="158.1">11</text>
<text x="169.1" y="159.8">10</text>
<text x="169.1" y="156.3">11</text>
<text x="174.6" y="161.6">NC</text>
<text x="174.6" y="158.1">SCK</text>
<text x="185.1" y="158.1">Q6</text>
<text x="185.1" y="161.6">Q7</text>
<text x="191.1" y="156.3">6</text>
<text x="191.1" y="159.8">7</text>
<text x="82.9" y="163.4">Q7</text>
<text x="92.6" y="166.9">Q7'</text>
<text x="93.3" y="163.4">NC</text>
<text x="99.4" y="165.1">9</text>
<text x="171.1" y="163.4">9</text>
<text x="174.6" y="165.1">Q7'</text>
</g>
<g font-size="3.2">
<text x="99.4" y="71.6">29</text>
<text x="27" y="75.2">2</text>
<text x="38.9" y="75.2">4</text>
<text x="90.6" y="73.4">GND</text>
<text x="27" y="78.7">1</text>
<text x="38.9" y="78.7">3</text>
<text x="68.8" y="78.7">4</text>
<text x="72.3" y="80.5">GND</text>
<text x="182.4" y="110.5">GND</text>
<text x="191.1" y="108.7">8</text>
<text x="14.7" y="144">2</text>
<text x="26.6" y="144">4</text>
<text x="14.7" y="147.5">1</text>
<text x="26.6" y="147.5">3</text>
<text x="14.7" y="159.8">2</text>
<text x="26.6" y="159.8">4</text>
<text x="14.7" y="163.4">1</text>
<text x="26.6" y="163.4">3</text>
<text x="79.4" y="165.1">8</text>
<text x="82.9" y="166.9">GND</text>
<text x="182.4" y="165.1">GND</text>
<text x="191.1" y="163.4">8</text>
</g>
<g font-size="3.2" fill="#f00">
<text x="169.1" y="84">16</text>
<text x="174.6" y="85.8">VDD</text>
<text x="90.9" y="142.2">VDD</text>
<text x="99.4" y="140.4">16</text>
<text x="169.1" y="138.7">16</text>
<text x="174.6" y="140.4">VDD</text>
</g>
<g font-size="2.5">
<text x="252.7" y="80.5">A</text>
<text x="252.7" y="84">B</text>
<text x="252.7" y="87.5">C</text>
<text x="252.7" y="91.1">D</text>
<text x="252.7" y="94.6">E</text>
<text x="252.7" y="98.1">F</text>
<text x="252.7" y="101.6">G</text>
<text x="274.7" y="101.6">G2</text>
<text x="252" y="105.2">DP</text>
<text x="274.7" y="105.2">G1</text>
<text x="252.7" y="135.1">A</text>
<text x="252.7" y="138.7">B</text>
<text x="252.7" y="142.2">C</text>
<text x="252.7" y="145.7">D</text>
<text x="252.7" y="149.3">E</text>
<text x="252.7" y="152.8">F</text>
<text x="252" y="159.8">DP</text>
<text x="252.7" y="156.3">G</text>
<text x="274.7" y="159.8">G1</text>
<text x="274.7" y="156.3">G2</text>
</g>
</svg>
